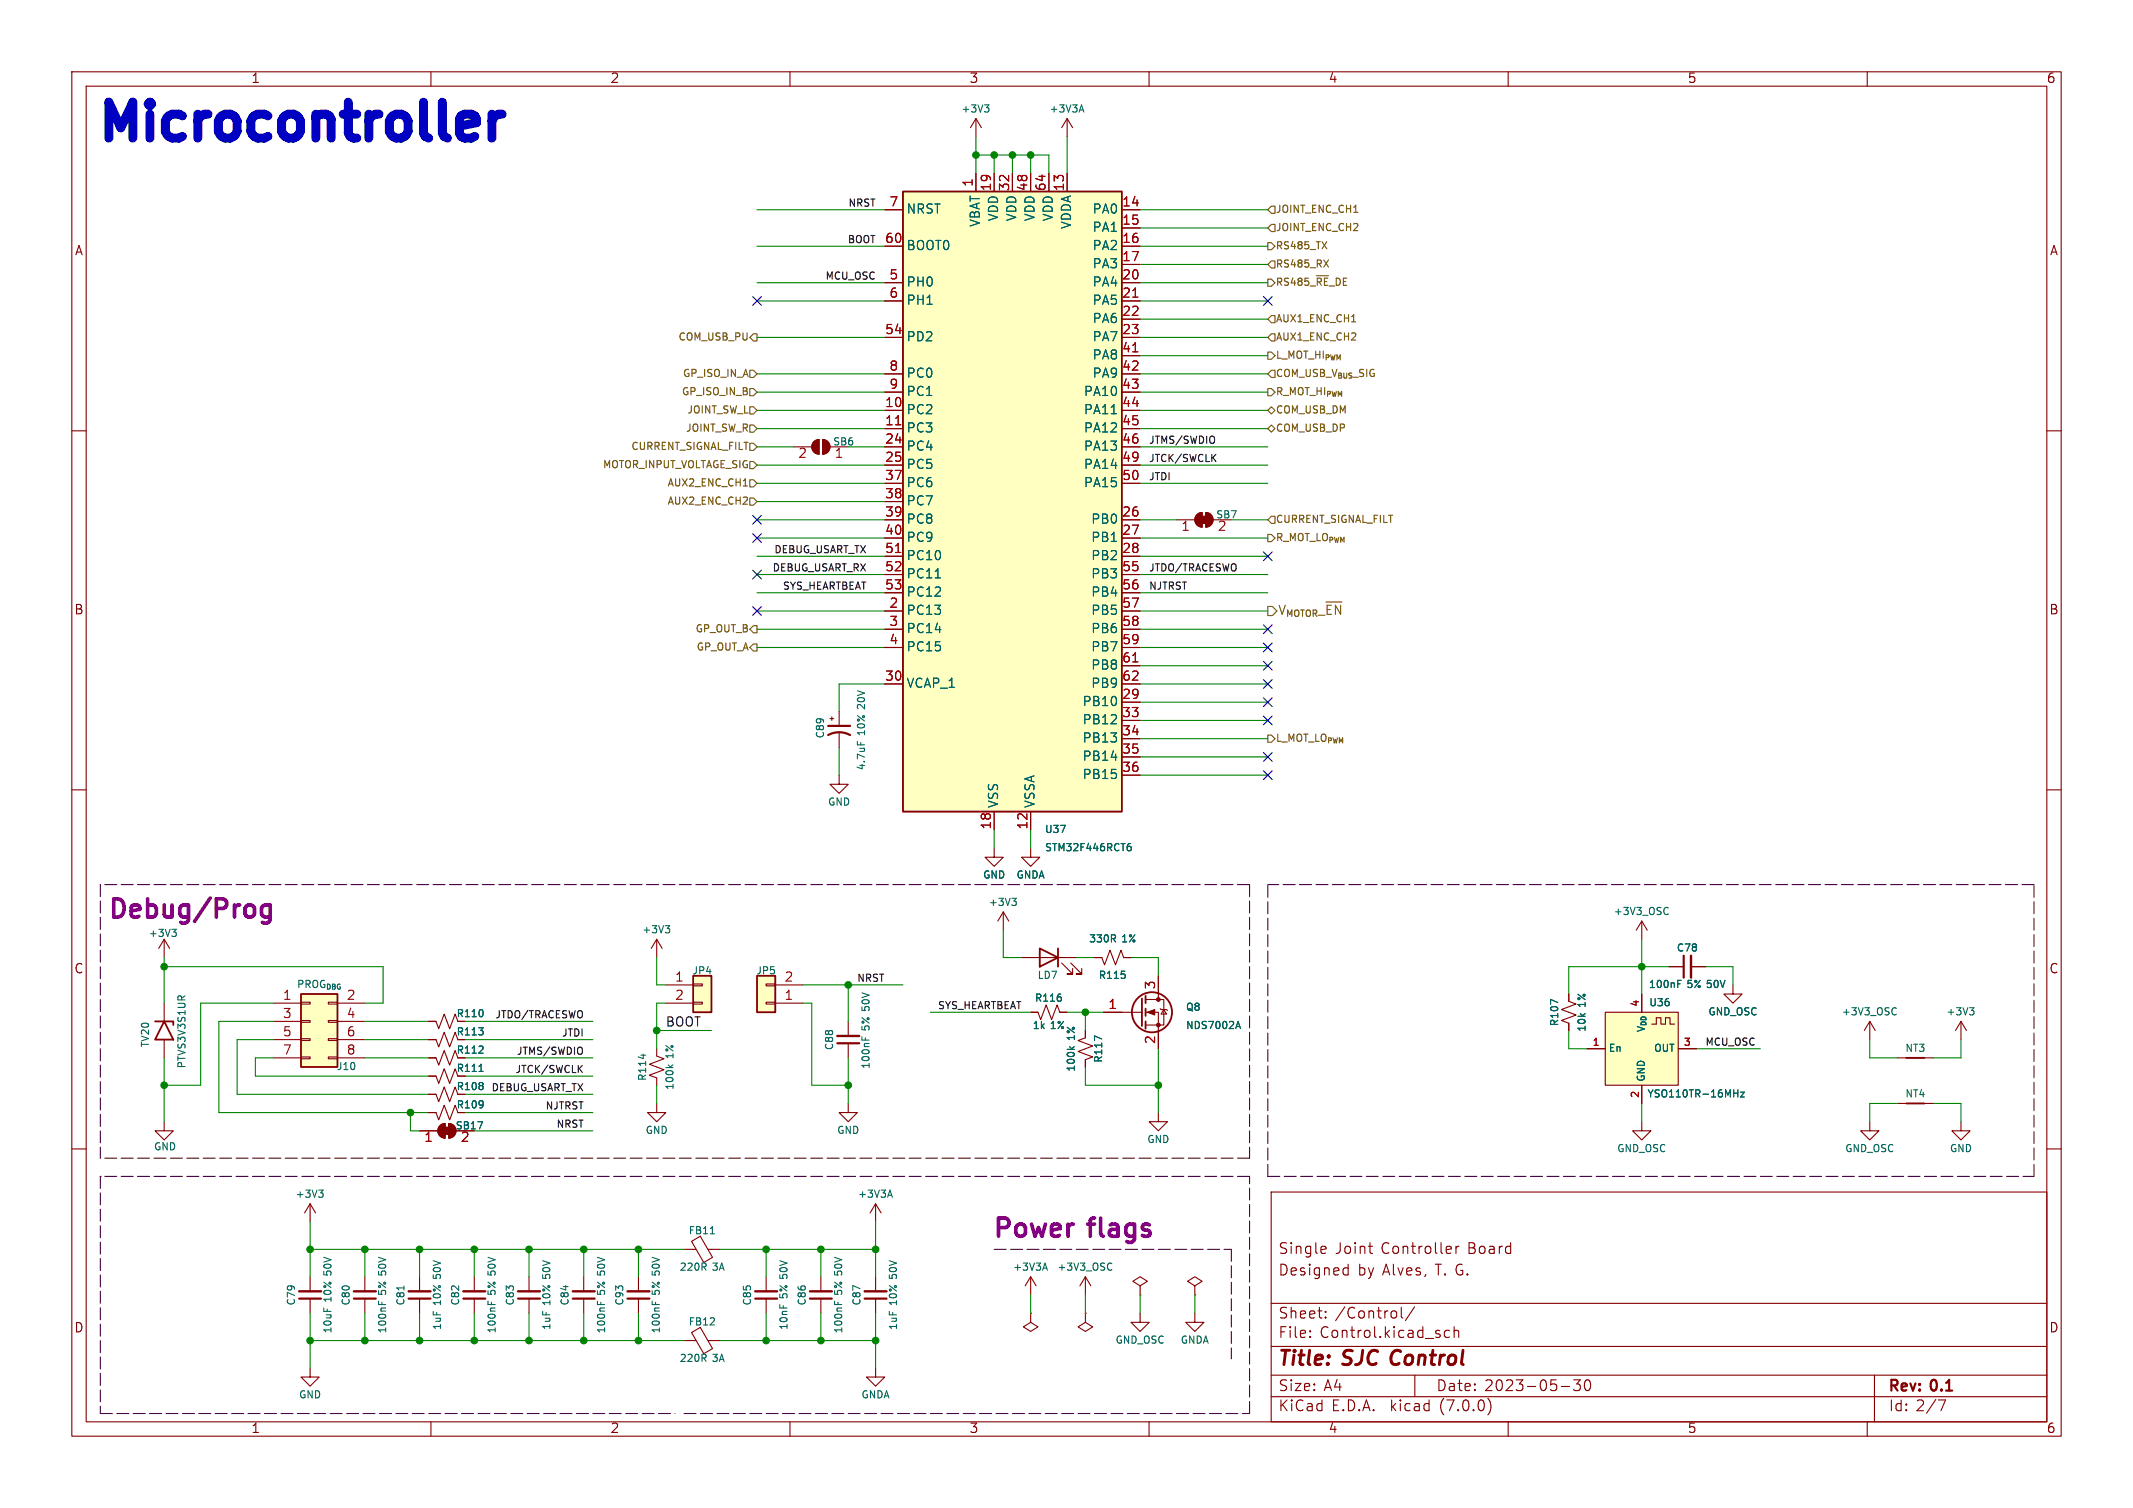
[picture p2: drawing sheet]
<svg xmlns="http://www.w3.org/2000/svg" width="297mm" height="210mm" viewBox="0 0 297 210" stroke-linecap="round" stroke-linejoin="round" font-family="sans-serif">
<g fill="none" stroke="#840000" stroke-width=".15">
<path d="M10 10h277v190h-277zM12 12h273v186h-273zM60 10v2M110 10v2M135.9 16.5l-.8 1.3M135.9 16.5v2.6M135.9 16.5l.8 1.3M148.6 16.5l-.8 1.3M148.6 16.5v2.6M148.6 16.5l.8 1.3M160 10v2M210 10v2"/>
<path d="M260 10v2M123.2 29.2h2.5M123.2 34.3h2.5M123.2 39.4h2.5M135.9 24.1v2.6M138.4 24.1v2.6M141 24.1v2.6M143.5 24.1v2.6M146 24.1v2.6M148.6 24.1v2.6M156.2 29.2h2.5M156.2 31.8h2.5"/>
<path d="M156.2 34.3h2.5M156.2 36.8h2.5M156.2 39.4h2.5M10 60h2M123.2 57.2h2.5M123.2 59.7h2.5M123.2 41.9h2.5M123.2 47h2.5M123.2 52.1h2.5M123.2 54.6h2.5M156.2 57.2h2.5M156.2 59.7h2.5"/>
<path d="M156.2 41.9h2.5M156.2 44.5h2.5M156.2 47h2.5M156.2 49.5h2.5M156.2 52.1h2.5M156.2 54.6h2.5M285 60h2M110.5 62.2h2.5M113.4 61.5l.6-.3v2a1.02 1.02 0 0 1-.9-.6 1.02 1.02 0 0 1 .3-1.1zM114.6 61.2a1.02 1.02 0 0 1 1 1 1.02 1.02 0 0 1-1 1zM115.6 62.2h2.5M123.2 62.2h2.5"/>
<path d="M123.2 64.8h2.5M123.2 72.4h2.5M123.2 74.9h2.5M123.2 77.5h2.5M123.2 67.3h2.5M123.2 69.9h2.5M156.2 62.2h2.5M156.2 64.8h2.5M156.2 72.4h2.5M156.2 74.9h2.5M156.2 77.5h2.5M156.2 67.3h2.5"/>
<path d="M163.8 72.4h2.6M166.7 71.6l.7-.2v2a1.02 1.02 0 0 1-1-.6 1.02 1.02 0 0 1 .3-1.2zM167.9 71.4a1.02 1.02 0 0 1 1 1 1.02 1.02 0 0 1-1 1zM168.9 72.4h2.5M115.8 99.8v.5M116.8 99.1v2M123.2 85.1h2.5M123.2 87.6h2.5M123.2 95.3h2.5M123.2 90.2h2.5M123.2 80h2.5M123.2 82.6h2.5"/>
<path d="M156.2 85.1h2.5M156.2 97.8h2.5M156.2 87.6h2.5M156.2 95.3h2.5M156.2 90.2h2.5M156.2 80h2.5M156.2 82.6h2.5M156.2 92.7h2.5M10 110h2M115.6 100.1h.5M116.8 108v1.2h1.3l-1.3 1.3-1.2-1.3h1.2M116.8 102.1v2"/>
<path d="M138.4 118.1v1.3h1.3l-1.3 1.3-1.2-1.3h1.2M138.4 113v2.6M143.5 118.1v1.3h1.3l-1.3 1.3-1.3-1.3h1.3M143.5 113v2.6M156.2 100.3h2.5M156.2 102.9h2.5M156.2 105.4h2.5M156.2 108h2.5M285 110h2M22.9 130.8l.7 1.3M22.9 130.8v2.6M22.9 139.7v2.5"/>
<path d="M22.9 130.8l-.8 1.3M38.1 139.7h3.8M41.9 139.6h1.3v.2h-1.3zM45.7 139.6h1.3v.2h-1.3zM47 139.7h3.8M91.4 130.8l-.7 1.3M91.4 130.8v2.6M91.4 130.8l.8 1.3M92.7 139.7h3.8M92.7 137.2h3.8M96.5 139.6h1.3v.2h-1.3zM96.5 137h1.3v.3h-1.3z"/>
<path d="M106.7 137h1.2v.3h-1.2zM106.7 139.6h1.2v.2h-1.2zM107.9 139.7h3.9M107.9 137.2h3.9M139.7 127l-.8 1.3M139.7 127v2.5M139.7 127l.8 1.3M142.2 133.4h7.7M147.8 134.1l1.6 1.5h-.8h.8v-.7M149.1 134.1l1.5 1.5h-.7h.7v-.7M152.4 133.4h1l.4 1 .8-2.1 .7 2.1 .8-2.1 .4 1.1h1M159.5 139.2h2.6v3.5h-2.6"/>
<path d="M161.3 135.9v3.3M218.4 138.4v1l1.1 .4-2.1 .8 2.1 .8-2.1 .7 1 .4v1M228.6 128.3v2.5M228.6 138.4v2.6M228.6 128.3l-.8 1.2M228.6 128.3l.8 1.2M232.4 134.6h2M235.5 134.6h2M241.3 137.2v1.2h1.3l-1.3 1.3-1.3-1.3h1.3M10 160h2M22.9 156.2v1.3h-1.3l1.3 1.3 1.2-1.3h-1.2M22.9 144.8v2.5"/>
<path d="M38.1 142.2h3.8M38.1 144.8h3.8M38.1 147.3h3.8M41.9 147.2h1.3v.2h-1.3zM41.9 144.7h1.3v.2h-1.3zM41.9 142.1h1.3v.3h-1.3zM45.7 147.2h1.3v.2h-1.3zM45.7 144.7h1.3v.2h-1.3zM45.7 142.1h1.3v.3h-1.3zM47 142.2h3.8M47 144.8h3.8M47 147.3h3.8"/>
<path d="M58.4 157.5h2.6M59.7 154.9h1l.4 1.1 .7-2.1 .8 2.1 .8-2.1 .4 1M59.7 142.2h1l.4 1.1 .7-2.1 .8 2.1 .8-2.1 .4 1M59.7 144.8h1l.4 1 .7-2 .8 2 .8-2 .4 1M59.7 152.4h1l.4 1 .7-2 .8 2 .8-2 .4 1M59.7 149.9h1l.4 1 .7-2.1 .8 2.1 .8-2.1 .4 1.1M59.7 147.3h1l.4 1 .7-2 .8 2 .8-2 .4 1M61.3 156.7l.7-.2v2a1.02 1.02 0 0 1-1-.7 1.02 1.02 0 0 1 .3-1.1zM62.5 156.5a1.02 1.02 0 0 1 1 1 1.02 1.02 0 0 1-1 1zM63.5 157.5h2.5M91.4 153.7v1.2h-1.2l1.2 1.3 1.3-1.3h-1.3M91.4 146.1v1l1.1 .3-2.1 .8 2.1 .8-2.1 .7 1 .4v1"/>
<path d="M118.1 153.7v1.2h-1.3l1.3 1.3 1.3-1.3h-1.3M118.1 142.2v2.1M118.1 145.3v2M143.5 141h1l.4 1 .8-2 .7 2 .8-2 .4 1h1M151.1 143.5v1l-1 .4 2 .8-2 .7 2 .8-1 .4v1M153.7 141h5.3M159.5 141h1.8v5.1M161.3 154.9v1.3h1.3l-1.3 1.3-1.3-1.3h1.3M161.5 140.5l.2 .1h.7l.2 .1M162.1 140.6l.3 .6h-.7zM221 146.1h2.5M223.5 141h10.2v10.1h-10.2z"/>
<path d="M228.6 156.2v1.3h1.3l-1.3 1.3-1.3-1.3h1.3M228.6 151.1v2.6M230 142.6h.6v-.9h.7v.9h.6v-.9h.6v.9h.7M233.7 146.1h2.5M260.3 156.2v1.3h1.3l-1.3 1.3-1.2-1.3h1.2M260.3 142.2l-.7 1.3M260.3 142.2v2.6M260.3 142.2l.8 1.3M264.2 147.3h5M264.2 153.7h5M273 156.2v1.3h1.3l-1.3 1.3-1.2-1.3h1.2M273 142.2l-.7 1.3"/>
<path d="M273 142.2v2.6M273 142.2l.8 1.3M285 160h2M43.2 167.6l-.8 1.3M43.2 167.6v2.6M43.2 177.8v2M43.2 167.6l.7 1.3M50.8 177.8v2M58.4 177.8v2M66 177.8v2M73.7 177.8v2M81.3 177.8v2"/>
<path d="M88.9 177.8v2M95.2 174h1.7M96.3 172.9l1.2-.7 1.7 2.9-1.2 .7zM98.6 174h1.7M106.7 177.8v2M114.3 177.8v2M121.9 167.6l-.7 1.3M121.9 167.6v2.6M121.9 177.8v2M121.9 167.6l.8 1.3M143.5 177.8l-.8 1.3M143.5 177.8v2.5"/>
<path d="M143.5 177.8l.8 1.3M151.1 177.8l-.7 1.3M151.1 177.8v2.5M151.1 177.8l.8 1.3M158.7 179.1l1.1-.7-1.1-.6-1 .6 1 .7v1.2M166.4 179.1l1-.7-1-.6-1 .6 1 .7v1.2M177 166h108v32h-108zM184.4 173.6h.2v.3l-.7 .2M184.6 174.5l-.2 .1M187.3 176.6h.4M187.7 176.1v1.5M187.7 177.5l-.4 .1"/>
<path d="M190.5 173.6h.6M191 174.6h.1M202.7 173.6v1M203.2 173.6h-.3l-.2 .2M43.2 190.5v1.3h1.2l-1.2 1.2-1.3-1.2h1.3M43.2 180.8v2.1M50.8 180.8v2.1M58.4 180.8v2.1M60 198v2M66 180.8v2.1M73.7 180.8v2.1M81.3 180.8v2.1"/>
<path d="M88.9 180.8v2.1M95.2 186.7h1.7M96.3 185.6l1.2-.7 1.7 2.9-1.2 .7zM98.6 186.7h1.7M106.7 180.8v2.1M110 198v2M114.3 180.8v2.1M121.9 190.5v1.3h1.3l-1.3 1.2-1.3-1.2h1.3M121.9 180.8v2.1M143.5 182.9v1.3l1 .6-1 .6-1-.6 1-.6M143.5 182.9h.1M151.1 182.9v1.3l1 .6-1 .6-1-.6 1-.6"/>
<path d="M151.1 182.9h.1M158.7 180.3h.1M158.7 182.9v1.3h1.3l-1.3 1.2-1.2-1.2h1.2M160 198v2M166.4 180.3h.1M166.4 182.9v1.3h1.2l-1.2 1.2-1.3-1.2h1.3M177 194.5h108M177 191.5h108M177 187.5h108M177 181.5h108M182.4 186.1l.1 .1-.1 .1M182.4 185.3l.1 .1-.1 .1"/>
<path d="M184.6 183.4v.1v.1M184.6 182.6v.1v.1M195.1 182.1v1.2l.2 .3M197 182l-1.3 1.9M197 191.5v3M201.8 185.3h-.4l-.3 .2v.5l.2 .2 .1 .1 .4-.1M202.5 185.4a.37 .37 0 0 1 .6 .1v.8M202.5 184.8v1.5M207.2 194.8a1.74 1.74 0 0 1 0 2.2M210 198v2M217.4 193.1h1.1M219.1 192.2h.9l-.5 .5a.41 .41 0 0 1 .5 .3v.4l-.1 .2-.6 .1-.2-.2"/>
<path d="M220.8 192.3a.36 .36 0 0 1 .3-.1 .36 .36 0 0 1 .3 .2 .77 .77 0 0 1-.4 1.3 .91 .91 0 0 1-.2-1.4zM260 198v2M261 191.5v6.5M270.9 195l-.6 1.5"/>
</g>
<g fill="#840000" stroke="#840000" stroke-width=".15">
<path d="M61.7 157h1v1h-1z"/>
<path d="M61.3 156.7l.7-.2v2a1.02 1.02 0 0 1-1-.7 1.02 1.02 0 0 1 .3-1.1z"/>
<path d="M62.5 156.5a1.02 1.02 0 0 1 1 1 1.02 1.02 0 0 1-1 1z"/>
<path d="M114.6 61.2a1.02 1.02 0 0 1 1 1 1.02 1.02 0 0 1-1 1z"/>
<path d="M113.4 61.5l.6-.3v2a1.02 1.02 0 0 1-.9-.6 1.02 1.02 0 0 1 .3-1.1z"/>
<path d="M159.8 141l1-.4v.8z"/>
<path d="M167.1 71.9h1v1h-1z"/>
<path d="M166.7 71.6l.7-.2v2a1.02 1.02 0 0 1-1-.6 1.02 1.02 0 0 1 .3-1.2z"/>
<path d="M167.9 71.4a1.02 1.02 0 0 1 1 1 1.02 1.02 0 0 1-1 1z"/>
<circle cx="161.3" cy="142.7" r=".25"/>
<circle cx="161.3" cy="139.2" r=".25"/>
</g>
<path d="M235.5 133.1v3M116.6 144.3h3M41.7 179.8h3M49.3 179.8h3M56.9 179.8h3M64.5 179.8h3.1M72.1 179.8h3.1M79.8 179.8h3M87.4 179.8h3M105.2 179.8h3M112.8 179.8h3M120.4 179.8h3" fill="none" stroke="#840000" stroke-width=".33"/>
<g fill="none" stroke="#840000" stroke-width=".3">
<path d="M115.3 102.4a3.2 3.2 0 0 1 3.1 0M115.3 101.1h3.1M234.4 133.1v3M116.6 145.3h3M41.7 180.8h3M49.3 180.8h3M56.9 180.8h3M64.5 180.8h3.1M72.1 180.8h3.1M79.8 180.8h3M87.4 180.8h3M105.2 180.8h3"/>
<path d="M112.8 180.8h3M120.4 180.8h3"/>
</g>
<g fill="none" stroke="#006464" stroke-width=".15">
<path d="M137.1 14.6h.6l-.3 .4M137.5 15l.2 .2v.2l-.2 .2M150.4 15.3h.4M150.6 14.6l.3 1M154.7 57.6h.8M154.7 75.4h.8M130.2 80.5h.8M119.4 103.3v.4M154.7 105.5h.8M157.1 117.9h.2l.2 .1v.4l-.4 .1M157.4 117.5h-.3M24.5 130.2l-.1 .2"/>
<path d="M92.6 128.9h.6l-.3 .4M93.1 129.3l.1 .2v.2l-.1 .2M140.9 125.1h.6l-.3 .4M141.3 125.5l.2 .2v.2l-.2 .2M216.9 139.6l-1-.4v.7M232.1 126.4l.2 .1M232.3 127.3l-.2 .1M233.6 137h.3M233.6 136.5h.5M66.7 146.7h.6M66.7 149.2h.6M67.2 145.8v.3"/>
<path d="M89.6 146.8v.6M93 148.3l.4 .4M93.7 148.3l-.4 .3M120 144.4v.4M120.5 144.5v.3M148.9 145.8l.4 .3M149.6 145.8l-.4 .2M153.4 144.7l-1-.4v.6M172.2 143h.4M172.4 142.2l.3 1M241.4 152.2h.6M242 151.8v1"/>
<path d="M242.4 152.1h.5l-.5 .7h.5M263.9 140.3l.1 .1M264 141.2l-.1 .1M274.2 140.3h.7l-.4 .4M274.7 140.7l.2 .2v.2l-.2 .2M44.4 165.7h.6l-.3 .4M44.8 166.1l.2 .2v.2l-.2 .2M56.2 179.1v.5M98.9 171.8h.6M123.7 166.5h.5M123.9 165.7l.4 1M145.3 176.6h.4"/>
<path d="M145.5 175.9l.3 1M154.6 175.9l.2 .1M154.8 176.8l-.2 .1M52.7 181.2v.5M53.2 181.3v.4M67.9 181.2v.5M68.4 181.3v.4M83.2 181.2v.5M83.7 181.3v.4M90.8 181.2v.5M91.3 181.3v.4M116.2 181.2v.5"/>
<path d="M116.7 181.3v.4"/>
</g>
<g fill="none" stroke="#840000" stroke-width=".25">
<path d="M125.7 26.7h30.5v86.3h-30.5zM41.9 138.4h5.1v10.2h-5.1zM96.5 135.9h2.6v5.1h-2.6zM105.4 135.9h2.5v5.1h-2.5zM144.8 132.1l2.5 1.3-2.5 1.2zM147.3 132.1v2.5M159 139.1v3.8M159.5 138.7v1M21.6 142.2h2.5v.5M22.9 142.2l1.2 2.6h-2.5zM159.5 140.5v1M159.5 142.2v1.1"/>
<path d="M265.4 153.7h2.6M265.4 147.3h2.6"/>
<circle cx="160.4" cy="141" r="2.79"/>
</g>
<g fill="#ffffc2" stroke="#ffffc2" stroke-width=".14">
<path d="M223.5 141h10.2v10.1h-10.2z"/>
<path d="M41.9 138.4h5.1v10.2h-5.1z"/>
<path d="M125.7 26.7h30.5v86.3h-30.5z"/>
<path d="M105.4 135.9h2.5v5.1h-2.5z"/>
<path d="M96.5 135.9h2.6v5.1h-2.6z"/>
</g>
<path d="M124.7 59.2h.7M157.7 41.4h.7M157.7 49h.7M124.7 76.9h.7M157.7 92.2h.7" fill="none" stroke="#a90000" stroke-width=".15"/>
<g fill="none" stroke="#725600" stroke-width=".15">
<path d="M176.5 33.8h.5l.5 .5-.5 .5h-.5zM176.5 38.9h.5l.5 .5-.5 .5h-.5zM177 36.3h.5v1h-.5l-.5-.5zM177 28.7h.5v1h-.5l-.5-.5zM177 31.2h.5v1.1h-.5l-.5-.5zM178.5 39.1l-.1-.3-.5-.1v1M179.4 38.8h-.5l-.1 .1 .1 .2M180 38.7l-.2 .7M180.8 39.1l-.1-.2 .2-.2 .4 .1v.3M182.2 38.7h-.5v.5M183.3 38.4h1.7M184 39.1l-.1-.3-.5-.1v1"/>
<path d="M184.9 38.7h-.5v1M186.6 39.2l-.2-.4-.3-.1v1M187.5 38.7h-.4v1M104.4 56.6h.5l.5 .6-.5 .5h-.5zM104.4 54.1h.5l.5 .5-.5 .5h-.5zM104.4 59.2h.5l.5 .5-.5 .5h-.5zM104.4 51.6h.5l.5 .5-.5 .5h-.5zM104.9 46.5h.5v1h-.5l-.5-.5zM176.5 54.1h.5l.5 .5-.5 .5h-.5zM176.5 59.7l.5-.5 .5 .5-.5 .5zM176.5 57.2l.5-.6 .5 .6-.5 .5zM176.5 49h.5l.5 .5-.5 .5h-.5z"/>
<path d="M177 51.6h.5v1h-.5l-.5-.5zM177 43.9h.5v1.1h-.5l-.5-.5zM177 46.5h.5v1h-.5l-.5-.5zM103.5 67.7h.6M104.4 66.8h.5l.5 .5-.5 .5h-.5zM104.4 69.3h.5l.5 .6-.5 .5h-.5zM104.4 61.7h.5l.5 .5-.5 .5h-.5zM104.4 64.3h.5l.5 .5-.5 .5h-.5zM176.5 74.4h.5l.5 .5-.5 .5h-.5zM177 71.9h.5v1h-.5l-.5-.5zM104.9 87.1h.5v1h-.5l-.5-.5zM104.9 89.7h.5v1h-.5l-.5-.5z"/>
<path d="M176.5 84.5h.7l.6 .6-.6 .6h-.7zM178.1 84.3l.4 1.3 .5-1.3M184.6 83.8h2.2M185.4 84.3h-.6v1.3M186.7 84.3v1.3l-.8-1.3v1.3M176.5 102.4h.5l.5 .5-.5 .5h-.5z"/>
</g>
<path d="M80.7 148.8l.4 .6M80.9 145.9a.71 .71 0 0 1 0 .9M81.1 148.4l-.6 .5" fill="none" stroke="#0f0f0f" stroke-width=".15"/>
<path d="M68.5 15.9v3.3M69.9 15.9a1.28 1.28 0 0 0-1.4 1" fill="none" stroke="#0000c2" stroke-width="1.3"/>
<path d="M37.6 126v2.1a.69 .69 0 0 1-1.1 .3M37.6 126.1l-.2-.1h-.5l-.4 .3-.1 .2v.7l.2 .4 .3 .1h.5l.2-.1" fill="none" stroke="#840084" stroke-width=".51"/>
<g fill="none" stroke="#480048" stroke-width=".15" stroke-dasharray="1.7 .6">
<path d="M14 123.2v38.1M174 123.2h-160M174 123.2v38.1M283.2 123.2h-106.7M14 163.8h.1M14 163.8v33.1M138.4 174h33M171.4 174v15.2M174 163.8h-160M174 161.3h-160M176.5 163.8v-40.6M176.5 163.8h106.7"/>
<path d="M283.2 163.8v-40.6M14 196.9h80M95.2 196.9h78.8M174 196.9v-33.1"/>
</g>
<g fill="none" stroke="#008400" stroke-width=".15">
<path d="M135.9 19.1v5M148.6 19.1v5M105.4 39.4h17.8M105.4 34.3h17.8M105.4 29.2h17.8M135.9 21.6h10.1v2.5M138.4 21.6v2.5M141 21.6v2.5M143.5 21.6v2.5M158.7 39.4h17.8M158.7 34.3h17.8M158.7 29.2h17.8"/>
<path d="M158.7 36.8h17.8M158.7 31.8h17.8M105.4 41.9h17.8M105.4 47h17.8M105.4 52.1h17.8M105.4 54.6h17.8M105.4 59.7h17.8M105.4 57.2h17.8M158.7 41.9h17.8M158.7 47h17.8M158.7 52.1h17.8M158.7 49.5h17.8"/>
<path d="M158.7 54.6h17.8M158.7 44.5h17.8M158.7 59.7h17.8M158.7 57.2h17.8M105.4 72.4h17.8M105.4 67.3h17.8M105.4 64.8h17.8M105.4 74.9h17.8M105.4 69.9h17.8M105.4 62.2h5.1M105.4 77.5h17.8M118.1 62.2h5.1"/>
<path d="M158.7 72.4h5.1M158.7 67.3h17.8M158.7 64.8h17.8M158.7 74.9h17.8M158.7 62.2h17.8M158.7 77.5h17.8M171.4 72.4h5.1M105.4 85.1h17.8M105.4 90.2h17.8M105.4 87.6h17.8M105.4 82.6h17.8M105.4 80h17.8"/>
<path d="M123.2 95.3h-6.4v3.8M158.7 85.1h17.8M158.7 90.2h17.8M158.7 95.3h17.8M158.7 87.6h17.8M158.7 82.6h17.8M158.7 80h17.8M158.7 92.7h17.8M158.7 97.8h17.8M116.8 104.1v3.9M138.4 115.6v2.5M143.5 115.6v2.5"/>
<path d="M158.7 100.3h17.8M158.7 102.9h17.8M158.7 108h17.8M158.7 105.4h17.8M22.9 134.6h30.4v5.1h-2.5M22.9 133.4v6.3M38.1 139.7h-10.2v11.4h-5M91.4 133.4v3.8h1.3M92.7 139.7h-1.3v6.4M111.8 139.7h1.2v11.4h5.1M111.8 137.2h13.9M118.1 137.2v5"/>
<path d="M139.7 129.5v3.9h2.5M149.9 133.4h2.5M157.5 133.4h3.8v2.5M228.6 130.8v7.6M232.4 134.6h-14v3.8M237.5 134.6h3.8v2.6M22.9 147.3v8.9M38.1 142.2h-7.6v12.7h29.2M38.1 144.8h-5.1v7.6h26.7M38.1 147.3h-2.5v2.6h24.1M50.8 142.2h8.9M50.8 144.8h8.9"/>
<path d="M50.8 147.3h8.9M57.1 154.9v2.6h1.3M64.8 142.2h17.7M64.8 144.8h17.7M64.8 152.4h17.7M64.8 154.9h17.7M64.8 149.9h17.7M64.8 147.3h17.7M66 157.5h16.5M91.4 151.1v2.6M91.4 143.5h7.7M118.1 147.3v6.4"/>
<path d="M129.5 141h14M148.6 141h5.1M151.1 148.6v2.5h10.2M151.1 141v2.5M161.3 146.1v8.8M218.4 143.5v2.6h2.6M228.6 153.7v2.5M236.2 146.1h8.9M260.3 144.8v2.5h3.9M264.2 153.7h-3.9v2.5M269.2 153.7h3.8v2.5M273 144.8v2.5h-3.8"/>
<path d="M43.2 174h52M43.2 170.2v7.6M50.8 174v3.8M58.4 174v3.8M66 174v3.8M73.7 174v3.8M81.3 174v3.8M88.9 174v3.8M100.3 174h21.6M106.7 174v3.8M114.3 174v3.8M121.9 170.2v7.6"/>
<path d="M43.2 186.7h52M43.2 182.9v7.6M50.8 182.9v3.8M58.4 182.9v3.8M66 182.9v3.8M73.7 182.9v3.8M81.3 182.9v3.8M88.9 182.9v3.8M100.3 186.7h21.6M106.7 182.9v3.8M114.3 182.9v3.8M121.9 182.9v7.6"/>
<path d="M143.5 180.3v2.6M151.1 180.3v2.6M158.7 180.3v2.6M166.4 180.3v2.6"/>
</g>
<g fill="none" stroke="#000084" stroke-width=".15">
<path d="M104.8 41.3l1.2 1.2M106 41.3l-1.2 1.2M175.9 41.3l1.2 1.2M177.1 41.3l-1.2 1.2M104.8 71.8l1.2 1.2M104.8 79.4l1.2 1.2M104.8 74.3l1.2 1.2M106 71.8l-1.2 1.2M106 79.4l-1.2 1.2M106 74.3l-1.2 1.2M175.9 76.9l1.2 1.2M177.1 76.9l-1.2 1.2"/>
<path d="M104.8 84.5l1.2 1.2M106 84.5l-1.2 1.2M175.9 87l1.2 1.2M175.9 94.6l1.2 1.3M175.9 92.1l1.2 1.2M175.9 89.6l1.2 1.2M175.9 99.7l1.2 1.2M175.9 97.2l1.2 1.2M177.1 87l-1.2 1.2M177.1 94.6l-1.2 1.3M177.1 92.1l-1.2 1.2M177.1 89.6l-1.2 1.2"/>
<path d="M177.1 99.7l-1.2 1.2M177.1 97.2l-1.2 1.2M175.9 107.3l1.2 1.3M175.9 104.8l1.2 1.2M177.1 107.3l-1.2 1.3M177.1 104.8l-1.2 1.2"/>
</g>
<g fill="#008400" stroke="#008400" stroke-width=".15">
<circle cx="143.5" cy="21.6" r=".46"/>
<circle cx="141" cy="21.6" r=".46"/>
<circle cx="138.4" cy="21.6" r=".46"/>
<circle cx="135.9" cy="21.6" r=".46"/>
<circle cx="66" cy="174" r=".46"/>
<circle cx="73.7" cy="186.7" r=".46"/>
<circle cx="66" cy="186.7" r=".46"/>
<circle cx="73.7" cy="174" r=".46"/>
<circle cx="43.2" cy="174" r=".46"/>
<circle cx="50.8" cy="174" r=".46"/>
<circle cx="57.1" cy="154.9" r=".46"/>
<circle cx="22.9" cy="151.1" r=".46"/>
<circle cx="22.9" cy="134.6" r=".46"/>
<circle cx="118.1" cy="151.1" r=".46"/>
<circle cx="91.4" cy="143.5" r=".46"/>
<circle cx="121.9" cy="174" r=".46"/>
<circle cx="50.8" cy="186.7" r=".46"/>
<circle cx="43.2" cy="186.7" r=".46"/>
<circle cx="58.4" cy="174" r=".46"/>
<circle cx="58.4" cy="186.7" r=".46"/>
<circle cx="121.9" cy="186.7" r=".46"/>
<circle cx="88.9" cy="174" r=".46"/>
<circle cx="81.3" cy="174" r=".46"/>
<circle cx="114.3" cy="186.7" r=".46"/>
<circle cx="106.7" cy="186.7" r=".46"/>
<circle cx="81.3" cy="186.7" r=".46"/>
<circle cx="88.9" cy="186.7" r=".46"/>
<circle cx="114.3" cy="174" r=".46"/>
<circle cx="106.7" cy="174" r=".46"/>
<circle cx="161.3" cy="151.1" r=".46"/>
<circle cx="118.1" cy="137.2" r=".46"/>
<circle cx="151.1" cy="141" r=".46"/>
<circle cx="228.6" cy="134.6" r=".46"/>
</g>
<text font-size="7" fill="#0000c2" x="14" y="20.3">Microcontroller</text>
<g font-size="3.5" fill="#840084">
<text x="15.2" y="128.3">Debug/Prog</text>
<text x="138.4" y="172.7">Power</text>
<text x="152" y="172.7">flags</text>
</g>
<g font-size="2.8" fill="#840000">
<text x="178" y="190.8">Title:</text>
<text x="187.1" y="190.8">SJC Control</text>
</g>
<g font-size="2.1" fill="#840000">
<text x="178" y="177.9">Designed</text>
<text x="178" y="174.9">Single</text>
<text x="185.9" y="174.9">Joint</text>
<text x="189.1" y="177.9">by Alves,</text>
<text x="192.3" y="174.9">Controller</text>
<text x="199.9" y="177.9">T. G.</text>
<text x="204.4" y="174.9">Board</text>
<text x="178" y="183.9">Sheet:</text>
<text x="185.9" y="183.9">/Control/</text>
<text x="178" y="186.6">File:</text>
<text x="183.8" y="186.6">Control.kicad_sch</text>
<text x="178" y="196.8">KiCad</text>
<text x="178" y="194">Size:</text>
<text x="184.3" y="194">A4</text>
<text x="185.4" y="196.8">E.D.A.</text>
<text x="193.7" y="196.8">kicad</text>
<text x="200" y="194">Date:</text>
<text x="200.6" y="196.8">(7.0.0)</text>
<text x="206.7" y="194">2023-05-30</text>
<text x="263" y="194.2">Rev:</text>
<text x="263" y="196.8">Id: 2/7</text>
<text x="269" y="194.2">0.1</text>
</g>
<g font-size="1.8" fill="#840000">
<text x="35" y="11.8">1</text>
<text x="85" y="11.8">2</text>
<text x="135" y="11.8">3</text>
<text x="185" y="11.8">4</text>
<text x="235" y="11.8">5</text>
<text x="285" y="11.8">6</text>
<text x="10.4" y="35.8">A</text>
<text x="285.4" y="35.8">A</text>
<text x="10.3" y="85.8">B</text>
<text x="285.3" y="85.8">B</text>
<text x="10.3" y="135.8">C</text>
<text x="285.3" y="135.8">C</text>
<text x="10.3" y="185.8">D</text>
<text x="285.3" y="185.8">D</text>
<text x="35" y="199.8">1</text>
<text x="85" y="199.8">2</text>
<text x="135" y="199.8">3</text>
<text x="185" y="199.8">4</text>
<text x="235" y="199.8">5</text>
<text x="285" y="199.8">6</text>
</g>
<g font-size="1.8" fill="#a90000">
<text x="123.8" y="29">7</text>
<text x="135.6" y="26.1" transform="rotate(-90 135.6 26.1)">1</text>
<text x="138.2" y="26.7" transform="rotate(-90 138.2 26.7)">19</text>
<text x="140.7" y="26.7" transform="rotate(-90 140.7 26.7)">32</text>
<text x="143.3" y="26.7" transform="rotate(-90 143.3 26.7)">48</text>
<text x="145.8" y="26.7" transform="rotate(-90 145.8 26.7)">64</text>
<text x="148.3" y="26.7" transform="rotate(-90 148.3 26.7)">13</text>
<text x="156.2" y="29">14</text>
<text x="123.2" y="34">60</text>
<text x="156.2" y="31.5">15</text>
<text x="156.2" y="34">16</text>
<text x="123.8" y="39.1">5</text>
<text x="123.8" y="41.7">6</text>
<text x="156.2" y="36.6">17</text>
<text x="156.2" y="39.1">20</text>
<text x="156.2" y="41.7">21</text>
<text x="123.2" y="46.7">54</text>
<text x="156.2" y="44.2">22</text>
<text x="156.2" y="46.7">23</text>
<text x="123.8" y="51.8">8</text>
<text x="156.2" y="49.3">41</text>
<text x="156.2" y="51.8">42</text>
<text x="123.2" y="56.9">10</text>
<text x="123.2" y="59.4">11</text>
<text x="123.8" y="54.4">9</text>
<text x="156.2" y="54.4">43</text>
<text x="156.2" y="56.9">44</text>
<text x="156.2" y="59.4">45</text>
<text x="111.1" y="64.1">2</text>
<text x="116.2" y="64.1">1</text>
<text x="123.2" y="62">24</text>
<text x="123.2" y="64.5">25</text>
<text x="156.2" y="62">46</text>
<text x="156.2" y="64.5">49</text>
<text x="123.2" y="67.1">37</text>
<text x="123.2" y="69.6">38</text>
<text x="156.2" y="67.1">50</text>
<text x="123.2" y="72.1">39</text>
<text x="123.2" y="74.7">40</text>
<text x="123.2" y="77.2">51</text>
<text x="156.2" y="72.1">26</text>
<text x="156.2" y="74.7">27</text>
<text x="156.2" y="77.2">28</text>
<text x="164.4" y="74.3">1</text>
<text x="169.5" y="74.3">2</text>
<text x="123.2" y="79.8">52</text>
<text x="123.2" y="82.3">53</text>
<text x="156.2" y="79.8">55</text>
<text x="156.2" y="82.3">56</text>
<text x="123.8" y="84.8">2</text>
<text x="123.8" y="87.4">3</text>
<text x="123.8" y="89.9">4</text>
<text x="156.2" y="84.8">57</text>
<text x="156.2" y="87.4">58</text>
<text x="156.2" y="89.9">59</text>
<text x="123.2" y="95">30</text>
<text x="156.2" y="92.5">61</text>
<text x="156.2" y="95">62</text>
<text x="156.2" y="97.5">29</text>
<text x="156.2" y="100.1">33</text>
<text x="156.2" y="102.6">34</text>
<text x="156.2" y="105.2">35</text>
<text x="156.2" y="107.7">36</text>
<text x="138.2" y="115.6" transform="rotate(-90 138.2 115.6)">18</text>
<text x="143.3" y="115.6" transform="rotate(-90 143.3 115.6)">12</text>
<text x="93.9" y="136.9">1</text>
<text x="109.2" y="136.9">2</text>
<text x="161" y="137.8" transform="rotate(-90 161 137.8)">3</text>
<text x="39.3" y="139.4">1</text>
<text x="39.3" y="142">3</text>
<text x="48.2" y="139.4">2</text>
<text x="48.2" y="142">4</text>
<text x="93.9" y="139.4">2</text>
<text x="109.2" y="139.4">1</text>
<text x="154.3" y="140.7">1</text>
<text x="39.3" y="144.5">5</text>
<text x="39.3" y="147.1">7</text>
<text x="48.2" y="144.5">6</text>
<text x="48.2" y="147.1">8</text>
<text x="161" y="145.4" transform="rotate(-90 161 145.4)">2</text>
<text x="59" y="159.4">1</text>
<text x="64.1" y="159.4">2</text>
</g>
<g font-size="1.8" fill="#006464">
<text x="126.2" y="35.1">BOOT0</text>
<text x="126.2" y="30">NRST</text>
<text x="136.7" y="31.7" transform="rotate(-90 136.7 31.7)">VBAT</text>
<text x="139.3" y="30.9" transform="rotate(-90 139.3 30.9)">VDD</text>
<text x="141.8" y="30.9" transform="rotate(-90 141.8 30.9)">VDD</text>
<text x="144.3" y="30.9" transform="rotate(-90 144.3 30.9)">VDD</text>
<text x="146.9" y="30.9" transform="rotate(-90 146.9 30.9)">VDD</text>
<text x="149.4" y="32" transform="rotate(-90 149.4 32)">VDDA</text>
<text x="152" y="30">PA0</text>
<text x="152" y="32.6">PA1</text>
<text x="152" y="35.1">PA2</text>
<text x="126.2" y="40.2">PH0</text>
<text x="152" y="37.7">PA3</text>
<text x="152" y="40.2">PA4</text>
<text x="126.2" y="47.8">PD2</text>
<text x="126.2" y="42.7">PH1</text>
<text x="152" y="42.7">PA5</text>
<text x="152" y="45.3">PA6</text>
<text x="152" y="47.8">PA7</text>
<text x="126.2" y="52.9">PC0</text>
<text x="152" y="50.4">PA8</text>
<text x="152" y="52.9">PA9</text>
<text x="126.2" y="58">PC2</text>
<text x="126.2" y="55.4">PC1</text>
<text x="150.8" y="55.4">PA10</text>
<text x="150.8" y="58">PA11</text>
<text x="126.2" y="60.5">PC3</text>
<text x="126.2" y="63.1">PC4</text>
<text x="126.2" y="65.6">PC5</text>
<text x="150.8" y="60.5">PA12</text>
<text x="150.8" y="63.1">PA13</text>
<text x="150.8" y="65.6">PA14</text>
<text x="126.2" y="68.1">PC6</text>
<text x="126.2" y="70.7">PC7</text>
<text x="150.8" y="68.1">PA15</text>
<text x="126.2" y="73.2">PC8</text>
<text x="126.2" y="75.8">PC9</text>
<text x="151.8" y="73.2">PB0</text>
<text x="151.8" y="75.8">PB1</text>
<text x="126.2" y="78.3">PC10</text>
<text x="126.2" y="80.8">PC11</text>
<text x="126.2" y="83.4">PC12</text>
<text x="151.8" y="78.3">PB2</text>
<text x="151.8" y="80.8">PB3</text>
<text x="151.8" y="83.4">PB4</text>
<text x="126.2" y="85.9">PC13</text>
<text x="126.2" y="88.5">PC14</text>
<text x="151.8" y="85.9">PB5</text>
<text x="151.8" y="88.5">PB6</text>
<text x="126.2" y="91">PC15</text>
<text x="151.8" y="91">PB7</text>
<text x="151.8" y="93.5">PB8</text>
<text x="126.2" y="96.1">VCAP_1</text>
<text x="150.6" y="98.6">PB10</text>
<text x="150.6" y="101.2">PB12</text>
<text x="151.8" y="96.1">PB9</text>
<text x="150.6" y="103.7">PB13</text>
<text x="150.6" y="106.2">PB14</text>
<text x="139.3" y="112.5" transform="rotate(-90 139.3 112.5)">VSS</text>
<text x="144.3" y="112.5" transform="rotate(-90 144.3 112.5)">VSSA</text>
<text x="150.6" y="108.8">PB15</text>
</g>
<text font-size="1.8" fill="#725600" x="178" y="86.5">V_{MOTOR}_~{EN}</text>
<text font-size="1.8" fill="#0f0f0f" x="92.7" y="143.2">BOOT</text>
<g font-size="1.4" fill="#006464">
<text x="133.8" y="15.9">+3V3</text>
<text x="146.1" y="15.9">+3V3A</text>
<text x="115.9" y="62.3">SB6</text>
<text x="169.3" y="72.4">SB7</text>
<text x="120.7" y="98.6" transform="rotate(-90 120.7 98.6)">20V</text>
<text x="115" y="102.9" transform="rotate(-90 115 102.9)">C89</text>
<text x="120.7" y="107.3" transform="rotate(-90 120.7 107.3)">4.7uF</text>
<text x="120.7" y="102.4" transform="rotate(-90 120.7 102.4)">10%</text>
<text x="115.2" y="112.5">GND</text>
<text x="145.4" y="116.3">U37</text>
<text x="145.4" y="118.8">STM32F446RCT6</text>
<text x="136.8" y="122.6">GND</text>
<text x="141.5" y="122.6">GNDA</text>
<text x="20.6" y="130.7">+3V3</text>
<text x="89.3" y="130.2">+3V3</text>
<text x="137.6" y="126.4">+3V3</text>
<text x="151.6" y="131.5">330R</text>
<text x="156.2" y="131.5">1%</text>
<text x="224.6" y="127.7">+3V3_OSC</text>
<text x="41.3" y="137.9">PROG_{DBG}</text>
<text x="96.4" y="135.9">JP4</text>
<text x="105.2" y="135.9">JP5</text>
<text x="144.4" y="136.6">LD7</text>
<text x="152.9" y="136.6">R115</text>
<text x="229.5" y="137.9">100nF</text>
<text x="233.4" y="132.8">C78</text>
<text x="234.9" y="137.9">5% 50V</text>
<text x="121.3" y="143.5" transform="rotate(-90 121.3 143.5)">5% 50V</text>
<text x="143.7" y="143.6">1k</text>
<text x="144" y="139.8">R116</text>
<text x="146.3" y="143.6">1%</text>
<text x="165.1" y="141">Q8</text>
<text x="165.1" y="143.6">NDS7002A</text>
<text x="217.2" y="143" transform="rotate(-90 217.2 143)">R107</text>
<text x="221" y="143.8" transform="rotate(-90 221 143.8)">10k</text>
<text x="221" y="140.3" transform="rotate(-90 221 140.3)">1%</text>
<text x="229.3" y="144" transform="rotate(-90 229.3 144)">V_{DD}</text>
<text x="229.6" y="140.4">U36</text>
<text x="237.8" y="141.7">GND_OSC</text>
<text x="256.4" y="141.7">+3V3_OSC</text>
<text x="271" y="141.7">+3V3</text>
<text x="21" y="145.9" transform="rotate(-90 21 145.9)">TV20</text>
<text x="26.1" y="148.9" transform="rotate(-90 26.1 148.9)">PTVS3V3S1UR</text>
<text x="46.8" y="149.3">J10</text>
<text x="94" y="147.4" transform="rotate(-90 94 147.4)">1%</text>
<text x="116.3" y="146.3" transform="rotate(-90 116.3 146.3)">C88</text>
<text x="121.3" y="148.9" transform="rotate(-90 121.3 148.9)">100nF</text>
<text x="149.9" y="149.3" transform="rotate(-90 149.9 149.3)">100k</text>
<text x="149.9" y="144.9" transform="rotate(-90 149.9 144.9)">1%</text>
<text x="153.7" y="148.1" transform="rotate(-90 153.7 148.1)">R117</text>
<text x="224" y="146.7">En</text>
<text x="230.2" y="146.7">OUT</text>
<text x="265.2" y="146.7">NT3</text>
<text x="90.2" y="150.6" transform="rotate(-90 90.2 150.6)">R114</text>
<text x="94" y="151.9" transform="rotate(-90 94 151.9)">100k</text>
<text x="229.3" y="150.6" transform="rotate(-90 229.3 150.6)">GND</text>
<text x="229.3" y="153.1">YSO110TR-16MHz</text>
<text x="265.2" y="153.1">NT4</text>
<text x="21.4" y="160.5">GND</text>
<text x="63.4" y="157.5">SB17</text>
<text x="89.8" y="158.2">GND</text>
<text x="116.5" y="158.2">GND</text>
<text x="159.7" y="159.4">GND</text>
<text x="225.1" y="160.7">GND_OSC</text>
<text x="256.9" y="160.7">GND_OSC</text>
<text x="271.4" y="160.7">GND</text>
<text x="41.1" y="167.1">+3V3</text>
<text x="119.4" y="167.1">+3V3A</text>
<text x="95.8" y="172.1">FB11</text>
<text x="46.4" y="177.5" transform="rotate(-90 46.4 177.5)">50V</text>
<text x="61.7" y="178" transform="rotate(-90 61.7 178)">50V</text>
<text x="76.9" y="178" transform="rotate(-90 76.9 178)">50V</text>
<text x="94.6" y="177.2">220R</text>
<text x="99.2" y="177.2">3A</text>
<text x="125.2" y="178" transform="rotate(-90 125.2 178)">50V</text>
<text x="141" y="177.2">+3V3A</text>
<text x="147.2" y="177.2">+3V3_OSC</text>
<text x="41.3" y="181.9" transform="rotate(-90 41.3 181.9)">C79</text>
<text x="46.4" y="185.8" transform="rotate(-90 46.4 185.8)">10uF</text>
<text x="46.4" y="181.3" transform="rotate(-90 46.4 181.3)">10%</text>
<text x="49" y="181.9" transform="rotate(-90 49 181.9)">C80</text>
<text x="54" y="185.8" transform="rotate(-90 54 185.8)">100nF</text>
<text x="54" y="180.4" transform="rotate(-90 54 180.4)">5% 50V</text>
<text x="56.6" y="181.9" transform="rotate(-90 56.6 181.9)">C81</text>
<text x="61.7" y="185.3" transform="rotate(-90 61.7 185.3)">1uF</text>
<text x="61.7" y="181.8" transform="rotate(-90 61.7 181.8)">10%</text>
<text x="64.2" y="181.9" transform="rotate(-90 64.2 181.9)">C82</text>
<text x="69.3" y="185.8" transform="rotate(-90 69.3 185.8)">100nF</text>
<text x="69.3" y="180.4" transform="rotate(-90 69.3 180.4)">5% 50V</text>
<text x="71.8" y="181.9" transform="rotate(-90 71.8 181.9)">C83</text>
<text x="76.9" y="185.3" transform="rotate(-90 76.9 185.3)">1uF</text>
<text x="76.9" y="181.8" transform="rotate(-90 76.9 181.8)">10%</text>
<text x="79.4" y="181.9" transform="rotate(-90 79.4 181.9)">C84</text>
<text x="84.5" y="185.8" transform="rotate(-90 84.5 185.8)">100nF</text>
<text x="84.5" y="180.4" transform="rotate(-90 84.5 180.4)">5% 50V</text>
<text x="87.1" y="181.9" transform="rotate(-90 87.1 181.9)">C93</text>
<text x="92.1" y="185.8" transform="rotate(-90 92.1 185.8)">100nF</text>
<text x="92.1" y="180.4" transform="rotate(-90 92.1 180.4)">5% 50V</text>
<text x="95.8" y="184.8">FB12</text>
<text x="104.8" y="181.9" transform="rotate(-90 104.8 181.9)">C85</text>
<text x="109.9" y="185.3" transform="rotate(-90 109.9 185.3)">10nF</text>
<text x="109.9" y="180.8" transform="rotate(-90 109.9 180.8)">5% 50V</text>
<text x="112.5" y="181.9" transform="rotate(-90 112.5 181.9)">C86</text>
<text x="117.5" y="185.8" transform="rotate(-90 117.5 185.8)">100nF</text>
<text x="117.5" y="180.4" transform="rotate(-90 117.5 180.4)">5% 50V</text>
<text x="120.1" y="181.9" transform="rotate(-90 120.1 181.9)">C87</text>
<text x="125.2" y="185.3" transform="rotate(-90 125.2 185.3)">1uF</text>
<text x="125.2" y="181.8" transform="rotate(-90 125.2 181.8)">10%</text>
<text x="94.6" y="189.9">220R</text>
<text x="99.2" y="189.9">3A</text>
<text x="155.3" y="187.4">GND_OSC</text>
<text x="164.3" y="187.4">GNDA</text>
<text x="41.6" y="195">GND</text>
<text x="119.9" y="195">GNDA</text>
</g>
<g font-size="1.4" fill="#0f0f0f">
<text x="118" y="28.9">NRST</text>
<text x="117.9" y="34">BOOT</text>
<text x="114.8" y="39.1">MCU_OSC</text>
<text x="160" y="62">JTMS/SWDIO</text>
<text x="160" y="64.5">JTCK/SWCLK</text>
<text x="160" y="67">JTDI</text>
<text x="107.7" y="77.2">DEBUG_USART_TX</text>
<text x="107.4" y="79.7">DEBUG_USART_RX</text>
<text x="108.8" y="82.3">SYS_HEARTBEAT</text>
<text x="160" y="79.7">JTDO/TRACESWO</text>
<text x="160" y="82.3">NJTRST</text>
<text x="119.4" y="136.9">NRST</text>
<text x="68.8" y="142">JTDO/TRACESWO</text>
<text x="130.4" y="140.7">SYS_HEARTBEAT</text>
<text x="71.6" y="149.6">JTCK/SWCLK</text>
<text x="71.8" y="147">JTMS/SWDIO</text>
<text x="78.1" y="144.5">JTDI</text>
<text x="237.5" y="145.8">MCU_OSC</text>
<text x="68.3" y="152.1">DEBUG_USART_TX</text>
<text x="75.8" y="154.7">NJTRST</text>
<text x="77.3" y="157.2">NRST</text>
</g>
<g font-size="1.4" fill="#725600">
<text x="177.7" y="29.9">JOINT_ENC_CH1</text>
<text x="177.7" y="35">RS485_TX</text>
<text x="177.7" y="32.4">JOINT_ENC_CH2</text>
<text x="177.7" y="37.5">RS485_RX</text>
<text x="177.7" y="40.5">RS485_~{RE}_DE</text>
<text x="94.3" y="47.7">COM_USB_PU</text>
<text x="177.7" y="45.1">AUX1_ENC_CH1</text>
<text x="177.7" y="47.7">AUX1_ENC_CH2</text>
<text x="94.9" y="52.8">GP_ISO_IN_A</text>
<text x="177.7" y="52.8">COM_USB_V_{BUS}_SIG</text>
<text x="177.7" y="50.2">L_MOT_HI_{PWM}</text>
<text x="94.8" y="55.3">GP_ISO_IN_B</text>
<text x="95.6" y="57.8">JOINT_SW_L</text>
<text x="177.7" y="55.3">R_MOT_HI_{PWM}</text>
<text x="177.7" y="57.8">COM_USB_DM</text>
<text x="83.8" y="65.5">MOTOR_INPUT_VOLTAGE_SIG</text>
<text x="87.7" y="62.9">CURRENT_SIGNAL_FILT</text>
<text x="95.4" y="60.4">JOINT_SW_R</text>
<text x="177.7" y="60.4">COM_USB_DP</text>
<text x="92.8" y="68">AUX2_ENC_CH1</text>
<text x="92.8" y="70.5">AUX2_ENC_CH2</text>
<text x="177.7" y="75.6">R_MOT_LO_{PWM}</text>
<text x="177.7" y="73.1">CURRENT_SIGNAL_FILT</text>
<text x="96.7" y="88.3">GP_OUT_B</text>
<text x="96.8" y="90.9">GP_OUT_A</text>
<text x="177.7" y="103.6">L_MOT_LO_{PWM}</text>
</g>
<g font-size="1.4" fill="#840000">
<text x="63.5" y="141.9">R110</text>
<text x="63.5" y="144.5">R113</text>
<text x="63.5" y="149.5">R111</text>
<text x="63.5" y="147">R112</text>
<text x="63.5" y="154.6">R109</text>
<text x="63.5" y="152.1">R108</text>
</g>
<g font-size="1.4" fill="#a90000">
<text x="228.3" y="140.3" transform="rotate(-90 228.3 140.3)">4</text>
<text x="221.7" y="145.8">1</text>
<text x="234.4" y="145.8">3</text>
<text x="228.3" y="153" transform="rotate(-90 228.3 153)">2</text>
</g>
</svg>
